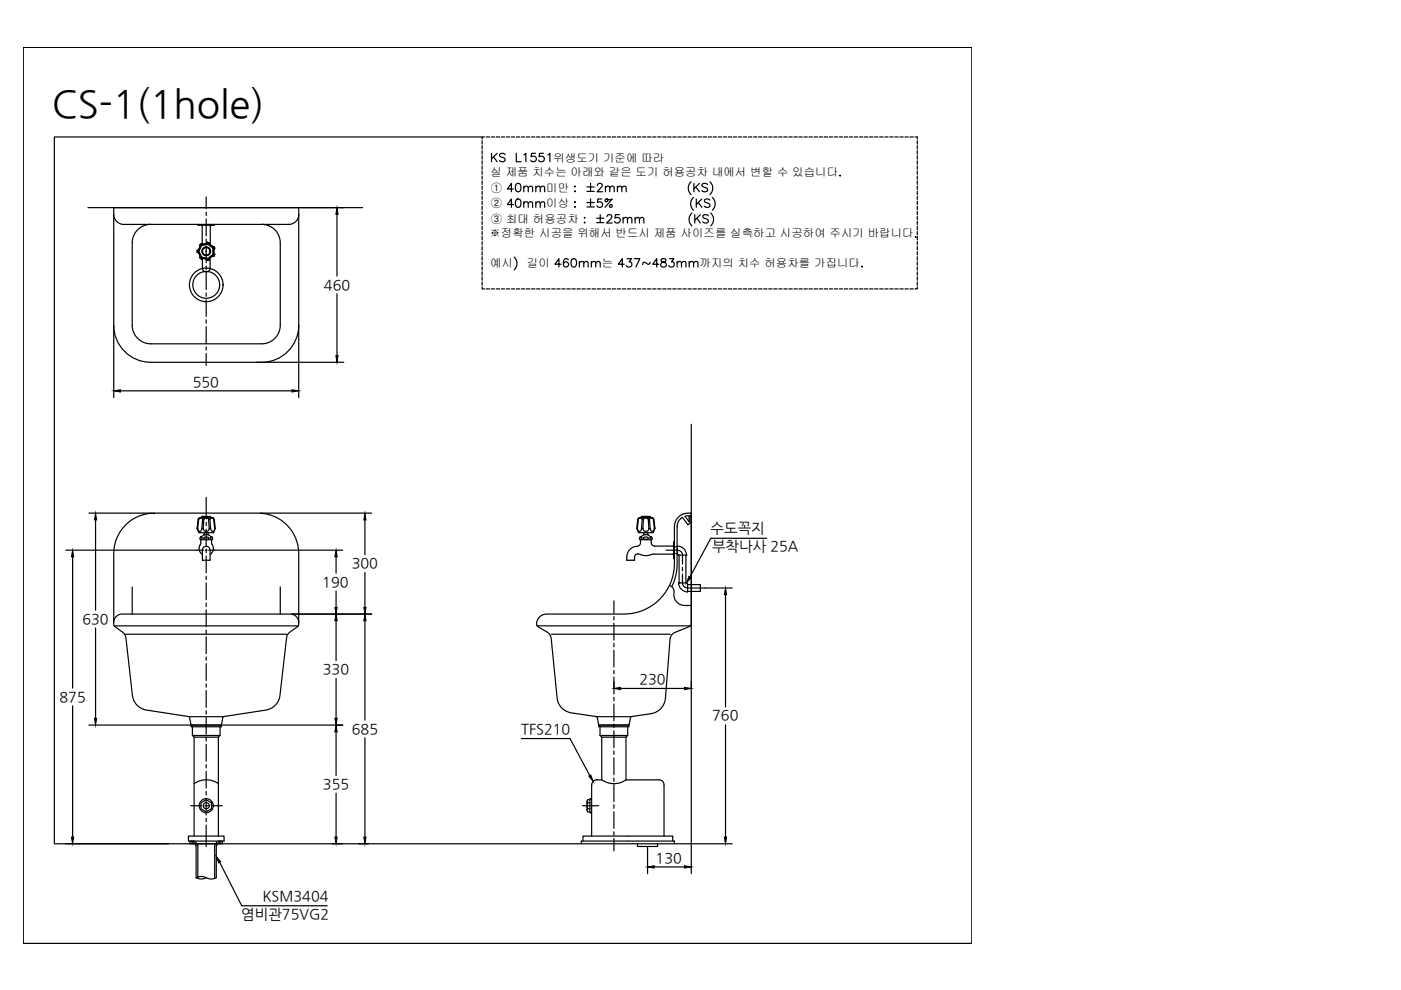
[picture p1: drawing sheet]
<svg xmlns="http://www.w3.org/2000/svg" width="297mm" height="210mm" viewBox="0 0 297 210" stroke-linecap="round" stroke-linejoin="round" font-family="sans-serif">
<!-- layer: 3 -->
<g fill="none" stroke="#000" stroke-width=".25">
<path d="M4.9 10.1h201.1v189.9h-201.1zM102.2 29.8v.7M102.2 30.9v.7M102.2 32v.7M102.2 33v.7M102.2 34.1v.7M102.2 35.2v.7M102.2 36.2v.8M102.2 37.3v.7M102.2 38.4v.7M102.2 39.5v.7M102.7 29h-.5v.5"/>
<path d="M103.1 29h.7M104.1 29h.7M105.2 29h.7M106.3 29h.7M107.3 29h.8M108.4 29h.7M109.5 29h.7M110.6 29h.7M111.6 29h.7M112.7 29h.7M113.8 29h.7M114.8 29h.8"/>
<path d="M115.9 29h.7M117 29h.7M118.1 29h.7M119.1 29h.7M120.2 29h.7M121.2 29h.8M122.3 29h.7M123.4 29h.7M124.5 29h.7M125.5 29h.7M126.6 29h.7M127.7 29h.7"/>
<path d="M128.7 29h.8M129.8 29h.7M130.9 29h.7M132 29h.7M133 29h.7M134.1 29h.7M135.2 29h.7M136.2 29h.7M137.3 29h.7M138.4 29h.7M139.4 29h.8M140.5 29h.7"/>
<path d="M141.6 29h.7M142.6 29h.8M143.7 29h.7M144.8 29h.7M145.9 29h.7M146.9 29h.7M148 29h.7M149.1 29h.7M150.1 29h.7M151.2 29h.7M152.3 29h.7M153.3 29h.8"/>
<path d="M154.4 29h.7M155.5 29h.7M156.6 29h.7M157.6 29h.7M158.7 29h.7M159.8 29h.7M160.8 29h.8M161.9 29h.7M163 29h.7M164 29h.7M165.1 29h.7M166.2 29h.7"/>
<path d="M167.2 29h.8M168.3 29h.7M169.4 29h.7M170.5 29h.7M171.5 29h.7M172.6 29h.7M173.7 29h.7M174.7 29h.8M175.8 29h.7M176.9 29h.7M178 29h.7M179 29h.7"/>
<path d="M180.1 29h.7M181.2 29h.7M182.2 29h.8M183.3 29h.7M184.4 29h.7M185.4 29h.7M186.5 29h.7M187.6 29h.7M188.6 29h.8M189.7 29h.7M190.8 29h.7M191.9 29h.7"/>
<path d="M192.9 29h.7M194 29h.5v.5M194.5 29.8v.7M194.5 30.9v.7M194.5 32v.7M194.5 33v.7M194.5 34.1v.7M194.5 35.2v.7M194.5 36.2v.8M194.5 37.3v.7M194.5 38.4v.7M194.5 39.5v.7"/>
<path d="M63.7 44h9.2M71.4 45.4v13.1M102.2 40.5v.7M102.2 41.6v.7M102.2 42.7v.7M102.2 43.7v.8M102.2 44.8v.7M102.2 45.9v.7M102.2 46.9v.7M102.2 48v.7M102.2 49.1v.7M102.2 50.1v.8"/>
<path d="M102.2 51.2v.7M102.2 52.3v.7M102.2 53.4v.7M102.2 54.4v.7M102.2 55.5v.7M102.2 56.6v.7M102.2 57.6v.8M102.2 58.7v.7M102.2 59.8v.7M194.5 40.5v.7M194.5 41.6v.7M194.5 42.7v.7"/>
<path d="M194.5 43.7v.8M194.5 44.8v.7M194.5 45.9v.7M194.5 46.9v.7M194.5 48v.7M194.5 49.1v.7M194.5 50.1v.8M194.5 51.2v.7M194.5 52.3v.7M194.5 53.4v.7M194.5 54.4v.7M194.5 55.5v.7"/>
<path d="M194.5 56.6v.7M194.5 57.6v.8M194.5 58.7v.7M194.5 59.8v.7M24.1 69v15.3M54.4 76.8h18.5M63.3 69v15.3M71.4 62.3v13.1M102.2 60.8v.5h.5M103.1 61.3h.7M104.1 61.3h.7M105.2 61.3h.7"/>
<path d="M106.3 61.3h.7M107.3 61.3h.8M108.4 61.3h.7M109.5 61.3h.7M110.6 61.3h.7M111.6 61.3h.7M112.7 61.3h.7M113.8 61.3h.7M114.8 61.3h.8M115.9 61.3h.7M117 61.3h.7M118.1 61.3h.7"/>
<path d="M119.1 61.3h.7M120.2 61.3h.7M121.2 61.3h.8M122.3 61.3h.7M123.4 61.3h.7M124.5 61.3h.7M125.5 61.3h.7M126.6 61.3h.7M127.7 61.3h.7M128.7 61.3h.8M129.8 61.3h.7M130.9 61.3h.7"/>
<path d="M132 61.3h.7M133 61.3h.7M134.1 61.3h.7M135.2 61.3h.7M136.2 61.3h.7M137.3 61.3h.7M138.4 61.3h.7M139.4 61.3h.8M140.5 61.3h.7M141.6 61.3h.7M142.6 61.3h.8M143.7 61.3h.7"/>
<path d="M144.8 61.3h.7M145.9 61.3h.7M146.9 61.3h.7M148 61.3h.7M149.1 61.3h.7M150.1 61.3h.7M151.2 61.3h.7M152.3 61.3h.7M153.3 61.3h.8M154.4 61.3h.7M155.5 61.3h.7M156.6 61.3h.7"/>
<path d="M157.6 61.3h.7M158.7 61.3h.7M159.8 61.3h.7M160.8 61.3h.8M161.9 61.3h.7M163 61.3h.7M164 61.3h.7M165.1 61.3h.7M166.2 61.3h.7M167.2 61.3h.8M168.3 61.3h.7M169.4 61.3h.7"/>
<path d="M170.5 61.3h.7M171.5 61.3h.7M172.6 61.3h.7M173.7 61.3h.7M174.7 61.3h.8M175.8 61.3h.7M176.9 61.3h.7M178 61.3h.7M179 61.3h.7M180.1 61.3h.7M181.2 61.3h.7M182.2 61.3h.8"/>
<path d="M183.3 61.3h.7M184.4 61.3h.7M185.4 61.3h.7M186.5 61.3h.7M187.6 61.3h.7M188.6 61.3h.8M189.7 61.3h.7M190.8 61.3h.7M191.9 61.3h.7M192.9 61.3h.7M194.5 60.8v.5h-.5M25.5 82.9h36.4"/>
<path d="M14 116.6h27.9M15.4 118.1v27.8M18.8 108.8h13.5M20.3 110.2v19.2M45.6 116.6h27.1M55.1 108.8h23.7M71.3 118.1v3.4M77.4 110.2v7.4M20.3 133.1v19.2M61.9 130.2h16.9M71.3 125.3v3.5M71.3 131.6v8.5"/>
<path d="M77.4 121.4v7.4M77.4 131.6v21.1M144 123.6h.1M149.5 124.7h5.7M153.8 126.1v23.8M15.4 149.6v27.9M18.8 153.7h22M46.7 153.7h26M71.3 143.8v8.5M71.3 155.2v9.2M77.4 156.4v21.1M130.2 144.5v1.5"/>
<path d="M131.6 146h13.5M146.6 144.5v1.5M153.8 153.7v23.8M14 178.9h21.7M70.4 178.9h2.3M71.3 168.2v9.3M76 178.9h2.1M137.3 179.5v5.7M155.2 178.9h-8.6v6.3M138.7 183.8h6.4"/>
</g>
<g fill="#000" stroke="#000" stroke-width=".21">
<path d="M71.4 44l.3 1.4h-.5zM71.2 75.4h.5l-.3 1.4zM24.1 82.9l1.4-.3v.5zM61.9 82.6l1.4 .3-1.4 .2zM15.4 116.6l.2 1.5h-.5zM20.3 108.8l.2 1.4h-.5zM71.3 116.6l.2 1.5h-.5zM77.4 108.8l.2 1.4h-.5zM71.3 130.2l.2 1.4h-.5zM71 128.8h.5l-.2 1.4zM77.4 130.2l.2 1.4h-.5zM77.1 128.8h.5l-.2 1.4z"/>
<path d="M153.8 124.7l.3 1.4h-.5zM20 152.3h.5l-.2 1.4zM71 152.3h.5l-.2 1.4zM71.3 153.7l.2 1.5h-.5zM130.2 146l1.4-.3v.5zM145.1 145.7l1.5 .3-1.5 .2zM15.1 177.5h.5l-.2 1.4zM71 177.5h.5l-.2 1.4zM77.1 177.5h.5l-.2 1.4zM153.6 177.5h.5l-.3 1.4zM137.3 183.8l1.4-.2v.4zM145.1 183.6l1.5 .2-1.5 .2z"/>
</g>
<!-- layer: 6 -->
<path d="M102.2 29h-90.7v149.9h135.1v-88.9" fill="none" stroke="#000" stroke-width=".25"/>
<!-- layer: CENTER -->
<g fill="none" stroke="#000" stroke-width=".25">
<path d="M43.7 41.8v2.5M43.7 45v.7M43.7 46.4v3.6M43.7 50.7v.7M43.7 52.1v3.6M43.7 56.4v.7M43.7 57.8v3.6M43.7 62.1v.7M43.7 63.5v3.6M43.7 67.8v.7M43.7 69.2v3.6M43.7 73.5v.7"/>
<path d="M43.7 75v2.5M41.9 116.6h1.3M43.5 116.6h.4M43.7 105.5v4.5M43.7 110.8v.7M43.7 112.2v3.6M43.7 116.5v.7M43.7 117.9v3.6M44.2 116.6h1.4M141.2 116.6h2.4a1.08 1.08 0 0 1 1.1 1.1v1.9M43.7 122.2v.7M43.7 123.6v3.6"/>
<path d="M43.7 127.9v.7M43.7 129.3v3.6M43.7 133.6v.7M43.7 135v3.6M43.7 139.3v.7M130.2 127.4v2.6M130.2 130.7v.7M130.2 132.1v3.6M130.2 136.4v.7M130.2 137.9v3.5M144.7 121.7v1.9a1.07 1.07 0 0 0 1.1 1.1h3.7M144.7 120.3v.7"/>
<path d="M43.7 140.7v3.6M43.7 145v.7M43.7 146.4v3.6M43.7 150.7v.7M43.7 152.1v3.6M43.7 156.4v.7M43.7 157.8v3.6M130.2 142.1v.8M130.2 143.6v3.5M130.2 147.8v.7M130.2 149.3v3.5M130.2 153.5v.8"/>
<path d="M130.2 155v3.5M130.2 159.2v.8M40.4 170.8h2.3M43.4 170.8h.7M43.7 162.1v.7M43.7 163.5v3.6M43.7 167.8v.7M43.7 169.2v3.6M43.7 173.5v.7M43.7 174.9v4.6M44.9 170.8h2.2M123.5 170.8h3.4"/>
<path d="M130.2 160.7v3.5M130.2 165v.7M130.2 166.4v3.5M130.2 170.6v.8M130.2 172.1v3.5M130.2 176.4v.7M130.2 177.8v2.6"/>
</g>
<!-- layer: FAUCET -->
<g fill="none" stroke="#000" stroke-width=".25">
<path d="M41.8 53.5a1 1 0 0 1 .6 1.2 1.37 1.37 0 0 0-.6-1.2zM42 53.1h-.2v.4h.2M42 53.1v.4a.87 .87 0 0 1 .5 1l.3 .2a.89 .89 0 0 1 1.1 .3M42 47.6v.2h2.8M42.3 53v.6M42.4 54.7l.3 .2M42.4 51.9l.1 .2M42.4 51.9a1 1 0 0 1-.6 1.2 1.37 1.37 0 0 0 .6-1.2zM42.5 54.5l-.1 .2M42.6 54.2l.5 .4M42.7 51.7l-.3 .2M42.7 51.7l.1 .2"/>
<path d="M42.7 47.8l.2 .2v3.7M42.7 54.9a1.37 1.37 0 0 1 1.3 .3M42.7 54.9a1.01 1.01 0 0 1 1.3 .3M42.8 54.7l-.1 .2M42.8 51.9l-.3 .2a.9 .9 0 0 1-.5 1M42.9 56.8a.81 .81 0 0 0 .8 .9 .81 .81 0 0 0 .8-.9M42.9 54.9v2M43.1 51.9l-.5 .4M43.7 53.3h.1M43.7 51.8l.7 .1M43.9 55l.1 .2M44 51.4l.3 .1"/>
<path d="M44 51.4l-.1 .2M44 51.4a1.37 1.37 0 0 1-1.3 .3M44 51.4a1.01 1.01 0 0 1-1.3 .3M44.3 51.7a.9 .9 0 0 0 .9 .7M44.3 54.9v.2M44.3 51.7l-.4-.1a.9 .9 0 0 1-1.1 .3M44.3 54.9l-.4 .1M44.3 51.4a1.37 1.37 0 0 0 1.1 .9M44.3 51.5a1.01 1.01 0 0 0 1.1 .8M44.3 55.1l-.3 .1M44.3 51.5v.2M44.4 54.6l-.7 .2"/>
<path d="M44.5 54.8v2.1M44.8 47.8l-.2 .2v3.9M44.9 52.4l.3 .5M45.2 52.4l.2-.1 .1 .3-.2 .1zM45.2 53.6l-.3 .6M45.2 54.2a.9 .9 0 0 0-.9 .7M45.3 53.9l-.1 .3 .2 .1M45.3 52.7a.82 .82 0 0 0 .2 1.3M45.4 54.3a1.37 1.37 0 0 0-1.1 .8M45.4 54.3a1.01 1.01 0 0 0-1.1 .8M45.4 47.6v.2h-.6M45.5 52.6a1.37 1.37 0 0 0 0 1.4"/>
<path d="M45.5 54l-.1 .3M45.5 52.6a1.01 1.01 0 0 0 0 1.4M41.8 112h.1M41.9 112l.1 .4 .4 .3 .3-.3 .1-.4M42 110.1l-.2 1.9 .3 .9h3.2l.3-.9M42.1 110.1l-.2 1.9M42.2 110.1l.4-.3 .4 .3M42.2 109.8l-.2 .3h.1M42.5 113.9l.4 .2-.5 .2M42.6 113.8a.35 .35 0 0 0-.1 .6l.1 .7M42.6 115.1a1.85 1.85 0 0 0 .3 2.5M42.8 109.7h.9h-.7"/>
<path d="M42.8 109.7l-.6 .1h3M42.8 109.7h.2M42.8 109.6v.1M42.8 109.5v.1M42.9 109.5h1.6M42.9 109.5h-.1M43 110.1h.2l-.1 1.9h-.3zM43.1 112a.65 .65 0 0 0 .6 .7 .65 .65 0 0 0 .7-.7M43.2 116.1a.81 .81 0 0 1 .8-.2 .81 .81 0 0 1 .5 .7v2.2h-1.6v-2.2zM43.2 110.1l.5-.3 .5 .3M43.3 114l.7-.1 .3 .2-.3 .2h-.5l-.3-.2zM43.3 112.9v.5"/>
<path d="M43.7 109.7h.9M44.1 109.7h-.4h.6M44.1 113.4h-.8l-.7 .4M44.1 112.9v.5l.8 .4M44.2 110.1h.3l.1 1.9h-.2zM44.5 110.1l.4-.3 .4 .3M44.6 109.5h.1M44.6 109.5v.1M44.6 109.7h-.1h.1M44.6 109.7l.6 .1M44.7 109.6l-.1 .1M44.7 112v.4l.4 .3 .4-.3v-.4"/>
<path d="M44.9 114.4v.7a1.85 1.85 0 0 1-.3 2.5M44.9 113.8a.35 .35 0 0 1 0 .6h-2.4M44.9 113.9l-.4 .2 .5 .2M45.2 109.8l.2 .3h-.1M45.3 110.1l.2 1.9h.1M45.4 110.1l.2 1.9M132.9 118v.7M134.5 118v.8l-1.6-.1M135 115.8a2.21 2.21 0 0 0-2.1 2.2M135.2 112v.4l.4 .3 .4-.3v-.4M135.2 110.1l-.2 1.9M135.4 110.1l.4-.3 .4 .3"/>
<path d="M135.8 114.4a1.05 1.05 0 0 1-.5 1.4h-.3M136 109.7l-.6 .1-.2 .3h.1l-.2 1.9h-.1l.4 .9h3.1l.4-.9-.3-1.9M136 109.7h.2h-.2M136 109.6v.1M136 109.7h.2M136 109.5v.1M136.1 109.5h1.7M136.1 109.5h-.1M136.2 110.1l-.2 1.9h.3l.1-1.9M136.2 110.1h.2M136.2 109.7h.7h-.3M136.3 112a.65 .65 0 0 0 .6 .7 .65 .65 0 0 0 .7-.7"/>
<path d="M136.4 110.1l.5-.3 .6 .3M136.5 114l.7-.1 .3 .2-.3 .2h-.5l-.3-.2zM136.5 112.9v.5M136.9 109.7h1h-.2M137.3 109.7h-.4h.6M137.3 113.4h-.9l-.6 .4M137.3 112.9v.5l.8 .4M137.4 110.1l.2 1.9h.2l-.1-1.9M137.4 110.1h.3M137.8 109.5h.1M137.8 109.5l.6 .3h-3M137.9 109.6l-1.5 .1"/>
<path d="M138.1 114.4a1.03 1.03 0 0 0 .4 1.3l4.1 .1M138.1 113.8a.36 .36 0 0 1 0 .6h-2.4l-.1-.3 .1-.2 .4 .2-.5 .2M138.2 113.9l-.4 .2 .4 .2M138.4 109.8l.2 .3h-.1M138.5 110.1l-.4-.3-.4 .3M138.5 110.1l.2 1.9M138.6 117.5h4M138.7 117.5a4.6 4.6 0 0 1-3.6-.1l-.4 .2-.1 .4M138.7 112h.2M138.7 112v.4l-.4 .3-.4-.3v-.4M142.6 117.5l.2 .2M142.8 118.3h.2"/>
<path d="M142.8 115.6l-.2 .2M143 115.9h.6M143 117.4h.6M143 114.9h-.2v3.4M143.6 117.5l.3 .2h1.6a1.92 1.92 0 0 0-1.9-1.9v1.7M144 117.7v5.9M145.4 117.7h.1M145.4 117.7v5.9M145.8 124h2.7v1.4h-2.7M145.8 123.8v1.7M145.8 123.8l-.3-.2h-1.6a1.92 1.92 0 0 0 1.9 1.9M40.6 178.9v-.2h.5l.5 .7v6.7"/>
<path d="M41.9 179.1v7M41.9 179.1a1.3 1.3 0 0 0-1.6-.8v.6h6.9v-.6h-.7a1.16 1.16 0 0 0-1 .8M45.5 179.1v7.2M46.2 178.8l-.3 .6v6.7a2.15 2.15 0 0 1-2.2 0M46.2 178.8l.6-.1v.2M135.2 178.9v.6h4.2v-.6M41.6 186.1a2.17 2.17 0 0 1 2.1 0 2.24 2.24 0 0 1-2.1 0z"/>
<circle cx="43.7" cy="53.3" r=".88"/>
<circle cx="43.7" cy="53.3" r=".79"/>
</g>
<!-- layer: 0 -->
<g fill="none" stroke="#000" stroke-width=".25">
<path d="M18.6 44h58.3M24.1 44h39.2v25a7.8 7.8 0 0 1-7.8 7.8h-23.5a7.8 7.8 0 0 1-7.9-7.8zM24.1 45.4a2.15 2.15 0 0 0 2.2 2.2M28 51.5v17.5a3.9 3.9 0 0 0 4 3.9h23.5a3.9 3.9 0 0 0 3.9-3.9v-17.5M32 47.6a3.9 3.9 0 0 0-4 3.9M55.5 47.6a3.9 3.9 0 0 1 3.9 3.9M63.4 45.4a2.15 2.15 0 0 1-2.2 2.2h-34.9M26.6 111.3a8.5 8.5 0 0 1 6.1-2.5h22.1a8.6 8.6 0 0 1 8.5 8.6v14.9l-.2 .5-1.8 1.4-.5 .8-1.4 12.4a3.5 3.5 0 0 1-3.1 3.2l-8.9 1.4-.4 1.6-.2 .1h-6.2l-.1-.1-.3-1.5-.3-.2-8.8-1.3a3.6 3.6 0 0 1-3-3.2l-1.5-12.4-.4-.8-1.9-1.4-.2-.3v-15.1a8.6 8.6 0 0 1 2.5-6.1zM145.2 109.5l.9-.1v1.2zM146.6 109.4h-.3v1.5l-.5 .4-1.1-1.6-.8 .8-.3 .8-.1 9.1-.2 1.6-.9 2.4M24.1 132a1.79 1.79 0 0 1 1.8-1.8h35.7a1.79 1.79 0 0 1 1.7 1.8M24.2 132.7h39"/>
<path d="M26.6 134.5h34.3M28 124.4v5.8M59.4 124.4v5.8M113.9 132.7h32.5M116.9 134.5h25.2M141.9 124.1a1.46 1.46 0 0 1 1 2 2.29 2.29 0 0 0 2.2 2.3h1.5M40.2 152h7.1M40.5 153.7h6.4v.4h-6.4zM40.8 155.9h5.9M40.8 154.1v1.8M40.8 155.9l.4 .4M41.2 156.3h5.1"/>
<path d="M41.2 156.3v20.9M46.3 156.3v20.9M46.7 154.1v1.8M46.7 155.9l-.4 .4M126.6 152h7.1M126.9 153.7h6.5v.4h-6.5zM127.1 153.7l-.2-.1-.4-1.6-5.4-.8a3.5 3.5 0 0 1-3-3.2l-1.3-13-.5-.8-2.2-1.3a1.17 1.17 0 0 1 0-1.8 2.13 2.13 0 0 1 1.8-.9h16.4a10.7 10.7 0 0 0 10.7-10.7v-7.8a2.99 2.99 0 0 1 3.6-2.9v23.4l-.4 .6-3.3 1.4-.5 .5-.3 .6-1 12.8a3.6 3.6 0 0 1-3.1 3.2l-4.2 .7-.4 1.6-.2 .1h-3M127.2 155.9l.4 .4h5.1M127.2 155.9h5.9M127.2 154.1v1.8M127.6 156.3v9.1h-1.1M132.7 156.3v9.1h7"/>
<path d="M133.1 154.1v1.8M133.1 155.9l-.4 .4M39.9 177.3h7.6v1h-7.6zM41.2 166.2a4.4 4.4 0 0 1 5.1 0M42.6 170.2l1.1-.6 1.1 .6v1.3l-1.1 .6-1.1-.6zM123.2 178.9v-.6h19.8v.6M123.6 178.3v-1h19v1M124.4 169.9v1.9M124.6 170.2h.5M124.6 171.5h.5M124.6 170.2l-.1 .6 .1 .7M124.6 171.5l-.1 .5 .1 .1h.5"/>
<path d="M125.1 169.6h-.5l-.1 .3 .1 .3M125.4 169.3h-.3v3h.3M125.4 166.4v10.8M126.5 165.3a1.07 1.07 0 0 0-1 1.1M127.6 165.3a4.4 4.4 0 0 0 5.1 0M139.7 165.3a1.07 1.07 0 0 1 1.1 1.1M140.8 166.4v10.8"/>
<circle cx="43.7" cy="60.4" r="3.6"/>
<circle cx="43.7" cy="60.4" r="2.85"/>
<circle cx="43.7" cy="170.8" r="1.49"/>
<circle cx="43.7" cy="170.8" r=".65"/>
</g>
<!-- layer: 1 -->
<path d="M146.1 122.2l.4 .3-1 1.1zM124.8 164.5l.5-.2 .5 1.4zM45.9 181.6l.9 1.1-.4 .2z" fill="#000" stroke="#000" stroke-width=".21"/>
<path d="M162.5 114.1h-11.8l-4.4 8.3M110.5 156.6h10.3l4.2 7.8M46.6 182.8l4.7 9.2h18.1" fill="none" stroke="#000" stroke-width=".25"/>
<!-- layer: 2 -->
<g fill="none" stroke="#000" stroke-width=".25">
<path d="M104.2 32.5v1.8M104.6 33.3l.8 1M105.4 32.5l-1.2 1.2M107.1 32.8a.67 .67 0 0 0-.7-.3 .67 .67 0 0 0-.5 .4l.2 .3 .8 .3 .2 .5a.78 .78 0 0 1-1.2 0M109.5 32.5v1.8h1M109.5 39a.58 .58 0 0 1 .9 .2 .9 .9 0 0 1-.6 1.5 1.14 1.14 0 0 1-.3-1.7zM111 39.8l.5-.3 .4 .1 .1 1.1M111 39.5v1.2M111.1 32.9l.4-.4v1.8M112 39.8l.4-.3 .4 .1 .1 1.1M113.5 32.5h-.8l-.1 .8a.63 .63 0 0 1 1 0 .63 .63 0 0 1-.2 .9 .63 .63 0 0 1-.9-.2M113.6 39.8l.4-.3 .5 .1v1.1"/>
<path d="M113.6 39.5v1.2M114.5 39.8l.5-.3 .4 .1 .1 1.1M115.2 32.5h-.8l-.1 .8a.63 .63 0 0 1 1 0 .63 .63 0 0 1-.2 .9 .63 .63 0 0 1-.9-.2M116.2 32.9l.4-.4v1.8M121.8 39.6h.2zM124.4 39.6h1.6M125.2 38.9v1.5M126.7 39.3l.3-.4 .6 .2a.55 .55 0 0 1-.2 .7l-.8 .9h1.2M128.4 39.8l.4-.3 .4 .1 .1 1.1M128.4 39.5v1.2M129.3 39.8l.4-.3 .4 .1 .1 1.1M130.9 39.8l.4-.3 .4 .1 .1 1.1"/>
<path d="M130.9 39.5v1.2M131.8 39.8l.5-.3 .4 .1 .1 1.1M146.5 38.5a1.83 1.83 0 0 0 0 2.8M147.1 38.9v1.8M147.5 39.6l.8 1.1M148.3 38.9l-1.2 1.2M150 39.1a.69 .69 0 0 0-1.2 .2l.2 .3 .8 .3 .2 .5a.8 .8 0 0 1-1.2 0M150.5 38.5a1.83 1.83 0 0 1 0 2.8M178 37.3h.2zM108.8 40.1h-1.2l.8-1.2v1.8M108.8 43.4h-1.2l.8-1.2v1.8M109 54.5a1.83 1.83 0 0 1 0 2.7"/>
<path d="M109.5 42.3a.58 .58 0 0 1 .9 .2 .9 .9 0 0 1-.6 1.5 1.14 1.14 0 0 1-.3-1.7zM111 43.1l.5-.3 .4 .1 .1 1.1M111 42.8v1.2M112 43.1l.4-.3 .4 .1 .1 1.1M113.6 43.1l.4-.3 .5 .1v1.1M113.6 42.8v1.2M114.5 43.1l.5-.3 .4 .1 .1 1.1M118.9 56h-1.2l.8-1.2v1.8M120.5 55.1a.52 .52 0 0 0-.8-.2 1.02 1.02 0 0 0 .3 1.7 .55 .55 0 0 0 .6-.5 .55 .55 0 0 0-.6-.6 .55 .55 0 0 0-.5 .5M121.3 54.9a.58 .58 0 0 1 .9 .3 .9 .9 0 0 1-.6 1.4 1.14 1.14 0 0 1-.3-1.7zM121.8 42.9h.2zM121.8 43.9h.2z"/>
<path d="M121.9 40.5v.2zM122.8 55.8l.5-.4 .4 .1 .1 1.1M122.8 55.4v1.2M123.8 55.8l.4-.4 .4 .1 .1 1.1M123.9 46.2h.1zM123.9 47.2h.1zM124.4 40.6h1.6M124.4 42.9h1.6M124.4 43.9h1.6M125.2 42.2v1.5M125.4 55.8l.4-.4 .4 .1 .1 1.1M125.4 55.4v1.2"/>
<path d="M126.3 55.8l.5-.4 .4 .1 .1 1.1M126.5 46.3h1.5M126.5 47.2h1.5M127.3 45.5v1.5M127.6 42.2h-.8l-.1 .7a.63 .63 0 0 1 .9 0 .63 .63 0 0 1-.1 1 .63 .63 0 0 1-.9-.3M128.7 42.2l.2 .2a.34 .34 0 0 1-.5 .4l-.1-.2a.35 .35 0 0 1 .1-.4 .35 .35 0 0 1 .5 .1l.5 .1 .4-.2-1.5 1.8M128.7 45.9l.3-.4 .6 .2a.55 .55 0 0 1-.1 .7l-.9 .9h1.2M131.3 45.5h-.8l-.1 .8a.64 .64 0 0 1 1-.1 .64 .64 0 0 1-.2 1 .64 .64 0 0 1-.9-.3M132.1 46.4l.4-.3 .5 .1v1.1M132.1 46.1v1.2M132.4 56h-1.3l.8-1.2v1.8M133 54.8h.9l-.5 .7a.59 .59 0 0 1 .4 1 .59 .59 0 0 1-1-.2"/>
<path d="M133 46.4l.5-.3 .4 .1 .1 1.1M134.5 54.8h1.2l-.9 1.8M134.6 46.4l.5-.3 .4 .1 .1 1.1M134.6 46.1v1.2M135.6 46.4l.4-.3 .4 .1 .1 1.1M137.8 55.6a.35 .35 0 0 1-.2 .4 .35 .35 0 0 1-.4-.1l-.7-.3-.2 .1v.4M139.7 56h-1.3l.8-1.2v1.8M140.3 54.9a.36 .36 0 0 0 .1 .6 .64 .64 0 0 1 .7 .3 .64 .64 0 0 1 0 .7l-.6 .1a.51 .51 0 0 1-.4-.5 .51 .51 0 0 1 .5-.5l.3-.1a.36 .36 0 0 0 .2-.6zM142 54.8h.9l-.5 .7a.59 .59 0 0 1 .4 1 .59 .59 0 0 1-1-.2M143.6 55.8l.4-.4 .4 .1 .1 1.1M143.6 55.4v1.2M144.5 55.8l.4-.4 .5 .1v1.1"/>
<path d="M146.1 55.8l.4-.4 .5 .1 .1 1.1M146.1 55.4v1.2M146.7 45.1a1.85 1.85 0 0 0 0 2.8M147 41.8a1.83 1.83 0 0 0 0 2.8M147.1 55.8l.4-.4 .4 .1 .1 1.1M147.3 45.5v1.8M147.6 42.2v1.8M147.7 46.3l.8 1M148 42.9l.8 1.1M148.5 45.5l-1.2 1.2M148.8 42.2l-1.2 1.2M150.2 45.8a.67 .67 0 0 0-.7-.3 .67 .67 0 0 0-.5 .4l.2 .3 .8 .3 .2 .5a.78 .78 0 0 1-1.2 0"/>
<path d="M150.5 42.4a.67 .67 0 0 0-.6-.2 .67 .67 0 0 0-.6 .4l.2 .3 .9 .3 .1 .5a.78 .78 0 0 1-1.2 0M150.7 45.1a1.85 1.85 0 0 1 0 2.8M151 41.8a1.83 1.83 0 0 1 0 2.8M182.7 56.5h.2zM194.1 50.2h.1z"/>
<circle cx="129.5" cy="43.7" r=".31"/>
</g>
<text font-size="8.2" x="11" y="24.8">CS-1(1hole)</text>
<g font-size="3.1">
<text x="68.7" y="61.4">460</text>
<text x="40.9" y="82">550</text>
<text x="150.7" y="113.1">수도꼭지</text>
<text x="151" y="116.9">부착나사 25A</text>
<text x="68.3" y="124.4">190</text>
<text x="74.6" y="120.5">300</text>
<text x="17.5" y="132.2">630</text>
<text x="68.5" y="142.9">330</text>
<text x="12.6" y="148.8">875</text>
<text x="135.6" y="145.1">230</text>
<text x="74.6" y="155.5">685</text>
<text x="110.5" y="155.7">TFS210</text>
<text x="151" y="152.8">760</text>
<text x="68.5" y="167.3">355</text>
<text x="139" y="182.9">130</text>
<text x="55.6" y="191.1">KSM3404</text>
<text x="51.2" y="194.9">염비관75VG2</text>
</g>
<g font-size="2.4">
<text x="117.4" y="34.3">위생도기 기준에 따라</text>
<text x="104" y="37.3">실 제품 치수는 아래와 같은 도기 허용공차 내에서 변할 수 있습니다</text>
<text x="104.1" y="40.7">①</text>
<text x="115.8" y="40.7">미만</text>
<text x="104.1" y="44">②</text>
<text x="104.1" y="47.3">③ 최대 허용공차</text>
<text x="115.8" y="44">이상</text>
<text x="103.8" y="50.3">※정확한 시공을 위해서 반드시 제품 사이즈를 실측하고 시공하여 주시기 바랍니다</text>
<text x="103.9" y="56.6">예시</text>
<text x="111.7" y="56.6">길이</text>
<text x="127.6" y="56.6">는</text>
<text x="148.3" y="56.6">까지의 치수 허용차를 가집니다</text>
</g>
</svg>
